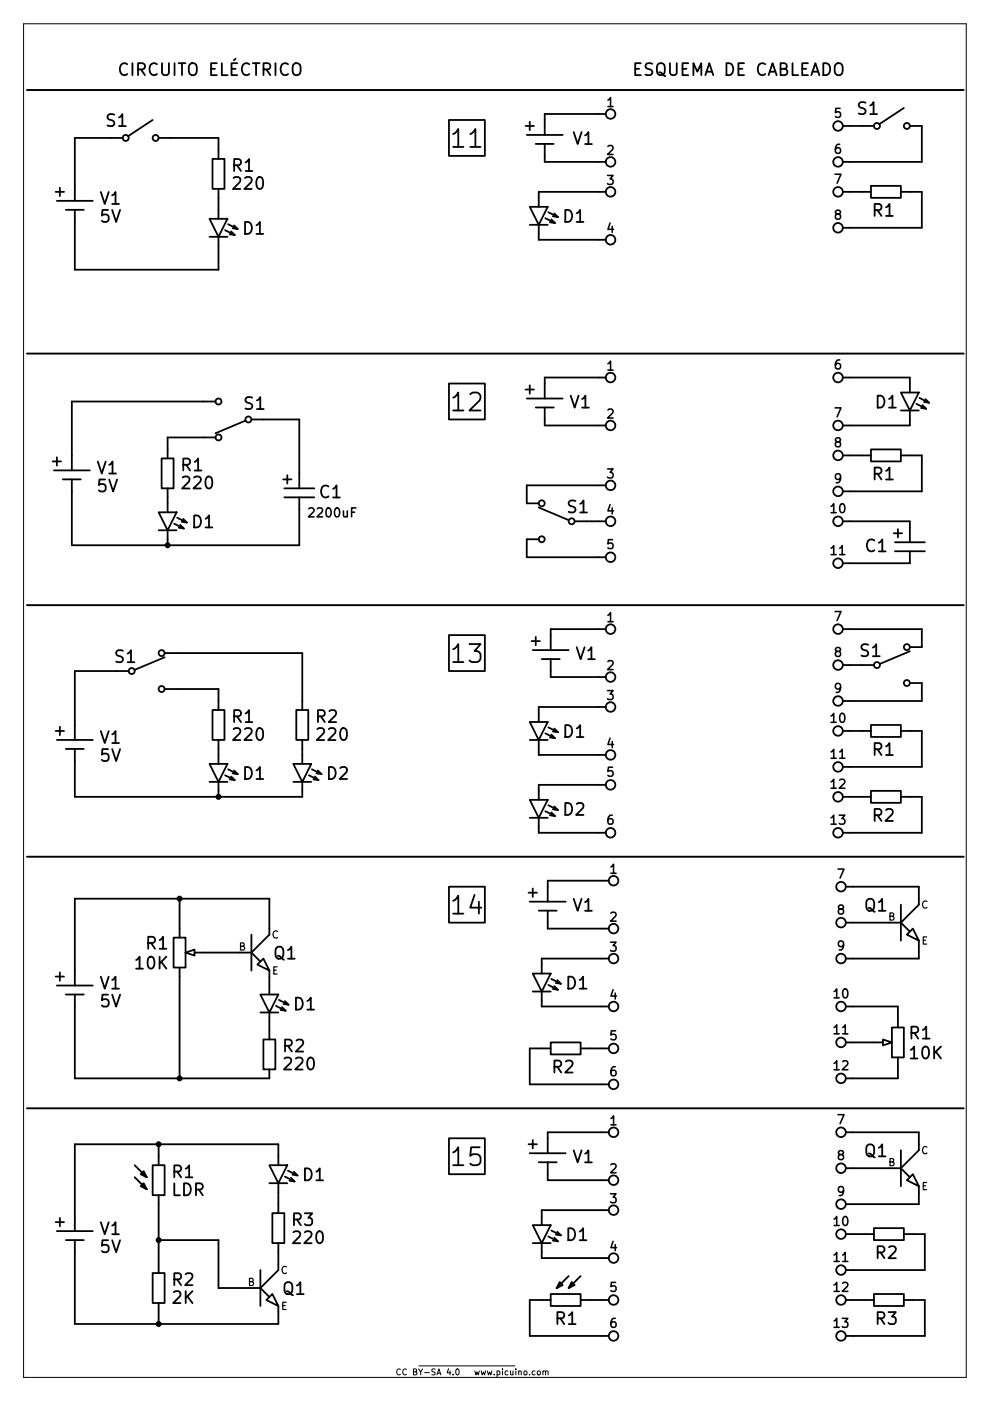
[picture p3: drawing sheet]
<svg xmlns="http://www.w3.org/2000/svg" width="210mm" height="297mm" viewBox="0 0 210 297" stroke-linecap="round" stroke-linejoin="round" font-family="sans-serif">
<path d="M5 5h200v287h-200zM85 290.4a.58 .58 0 0 0-.8 .5 .58 .58 0 0 0 .7 .6l.1-.1M88.9 289.6h20.3M96.8 290.4l.2-.2a.69 .69 0 0 1 .4 .7 .69 .69 0 0 1-.4 .6l-.3-.5zM115.2 290.8l.5-.1v.8M115.7 290.8l.2-.1h.3l.1 .8" fill="none" stroke="#000" stroke-width=".21"/>
<g fill="none" stroke="#000" stroke-width=".38">
<path d="M12.7 39.8v1.8M26 29.2h-10.1v13.4M32.4 25.4l-5.2 3.5M33.7 29.2h12.7v4.5M45.1 33.7h2.5v6.3h-2.5zM95.2 25.4h7.7v7.7h-7.7zM111.5 26.7h1.8M111.8 28.6h7.6M112.4 25.8v1.8M113.7 30.5h3.8M115.6 30.5v3.8h12.9M128.5 24.2h-12.9v4.4"/>
<path d="M178.8 26.7h6.6M184.8 39.4h6.3v2.5h-6.3zM191.8 22.9l-5.2 3.4M193 26.7h2.6v7.6h-16.8M11.8 40.7h1.8M12.1 42.6h7.6M14 44.5h3.8M15.9 44.5v12.7h30.5v-7M44.4 46.4h3.9l-1.9 3.8zM44.4 50.2h3.9M46.4 40v6.4M47.8 48.8l2 1"/>
<path d="M48.4 47.5l2 1.1M48.7 49.7l1.1 .1M49 49.1l.8 .7M49.4 48.4l1 .2M49.7 47.8l.7 .8M112.4 43.9h3.8l-1.9 3.8zM112.4 47.7h3.8M114.3 47.7v3.1h14.2M115.7 46.3l2 1M116.3 45l2.1 1M116.7 47.1l1 .2M117 46.5l.7 .8"/>
<path d="M117.3 45.9l1.1 .1M117.6 45.2l.8 .8M128.5 40.7h-14.2v3.2M178.8 40.7h6M191.1 40.7h4.5v7.6h-16.8M11.2 97.8h1.8M11.4 99.7h7.6M12.1 96.9v1.8M34.3 97.2h2.5v6.3h-2.5zM45.7 85.1h-30.5v14.6M45.7 92.7h-10.1v4.5M52.1 89.2l-6.4 2.7"/>
<path d="M53.3 88.9h10.2v14.6M95.2 81.3h7.7v7.6h-7.7zM111.5 82.6h1.8M111.8 84.5h7.6M112.4 81.7v1.8M113.7 86.4h3.8M115.6 86.4v3.8h12.9M128.5 80h-12.9v4.5M178.8 80h14.2v3.2M178.8 96.6h6M184.8 95.3h6.3v2.5h-6.3zM191.1 83.2h3.8l-1.9 3.8z"/>
<path d="M191.1 96.6h4.5v7.6h-16.8M191.1 87h3.8M193 87v3.2h-14.2M194.4 85.6l2.1 1.1M195.1 84.4l2 1M195.4 86.5l1.1 .2M195.7 85.9l.8 .8M196 85.2l1.1 .2M196.3 84.6l.8 .8M13.3 101.6h3.8M15.2 101.6v14h48.3v-10.2M33.7 108.6h3.8l-1.9 3.8z"/>
<path d="M33.7 112.4h3.8M35.6 103.5v5.1M35.6 112.4v3.2M37 111l2 1.1M37.6 109.8l2 1M37.9 111.9l1.1 .2M38.2 111.3l.8 .8M38.6 110.6l1 .2M38.9 110l.7 .8M60.1 101.6h1.7M60.3 103.5h6.4M60.3 105.4h6.4"/>
<path d="M61 100.7v1.8M114.3 107.6l6.3 2.7M114.3 114.3h-2.5v3.8h16.7M121.9 110.5h6.6M128.5 102.9h-16.7v3.8h2.5M178.8 110.5h14.2v4.5M189.6 113.1h1.8M189.9 115h6.3M189.9 116.9h6.3M190.5 112.2v1.8M193 116.9v2.5h-14.2M34.9 138.5h29.2v12"/>
<path d="M34.9 139.4l-6.3 2.6M95.2 134.7h7.7v7.6h-7.7zM112.8 135.9h1.8M113 137.8h7.6M113.7 135v1.8M114.9 139.7h3.8M116.8 139.7v3.8h11.7M128.5 133.4h-11.7v4.4M178.8 133.4h16.8v3.8h-2.6M193 138.1l-6.3 2.7M11.8 155h1.8M12.1 156.9h7.6"/>
<path d="M12.7 154.1v1.8M14 158.8h3.8M15.9 158.8v10.1h48.2v-3.1M27.3 142.3h-11.4v14.6M34.9 146.1h11.5v4.4M45.1 150.5h2.5v6.4h-2.5zM46.4 156.9v5.1M62.9 150.5h2.5v6.4h-2.5zM64.1 156.9v5.1M112.4 153.1h3.8l-1.9 3.8zM112.4 156.9h3.8M114.3 156.9v3.2h14.2"/>
<path d="M115.7 155.5l2 1M116.3 154.2l2.1 1M116.7 156.3l1 .2M117 155.7l.7 .8M117.3 155.1l1.1 .1M117.6 154.5l.8 .7M128.5 149.9h-14.2v3.2M178.8 155h6M178.8 141h6.6M184.8 153.7h6.3v2.5h-6.3zM191.1 155h4.5v7.6h-16.8M193 144.8h2.6v3.8h-16.8"/>
<path d="M44.4 162h3.9l-1.9 3.8zM44.4 165.8h3.9M46.4 165.8v3.1M47.8 164.4l2 1M48.4 163.1l2 1M48.7 165.2l1.1 .2M49 164.6l.8 .8M49.4 164l1 .1M49.7 163.4l.7 .7M62.2 162h3.8l-1.9 3.8zM62.2 165.8h3.8M65.5 164.4l2.1 1"/>
<path d="M66.2 163.1l2 1M66.5 165.2l1.1 .2M66.8 164.6l.8 .8M67.1 164l1.1 .1M67.4 163.4l.8 .7M112.4 169.6h3.8l-1.9 3.8zM112.4 173.4h3.8M114.3 173.4v3.2h14.2M115.7 172l2 1M116.3 170.7l2.1 1M116.7 172.9l1 .1M117 172.2l.7 .8"/>
<path d="M117.3 171.6l1.1 .1M117.6 171l.8 .7M128.5 166.4h-14.2v3.2M178.8 168.9h6M184.8 167.7h6.3v2.5h-6.3zM191.1 168.9h4.5v7.7h-16.8M36.8 198.8h2.6v6.3h-2.6zM38.1 190.5v8.3M53.3 198.2v7.6M57.1 196.9v-6.4h-41.2v18.5M57.1 198.2l-3.8 3.8M95.2 188h7.7v7.6h-7.7z"/>
<path d="M112.1 189.3h1.8M112.4 191.2h7.6M113 188.4v1.8M114.3 193.1h3.8M116.2 193.1v3.8h13M129.2 186.7h-13v4.5M179.5 195.6h11.6M179.5 188h15.4v2.5M191.1 195.6l1.9 1.9M191.1 191.8v7.6M192.4 198.2l1.3-1.3 1.2 2.5zM194.9 191.8l-3.8 3.8"/>
<path d="M11.8 207h1.8M12.1 209h7.6M12.7 206.2v1.7M14 210.9h3.8M15.9 210.9v17.7h41.2v-1.9M38.1 205.1v23.5M39.4 202l1.9-.7v1.3zM41.3 202h12M53.3 202l1.9 1.9M54.6 204.5l1.3-1.3 1.2 2.6zM55.2 210.9h3.9l-2 3.8zM55.2 214.7h3.9"/>
<path d="M57.1 207v3.9M57.1 214.7v5.7M58.5 213.3l2.1 1M59.2 212l2 1M59.5 214.1l1.1 .2M59.8 213.5l.8 .8M60.1 212.9l1.1 .1M60.5 212.3l.7 .7M113 206.4h3.8l-1.9 3.8zM113 210.2h3.8M114.9 210.2v3.2h14.3M116.3 208.8l2.1 1"/>
<path d="M117 207.6l2 1M117.3 209.7l1.1 .1M117.6 209.1l.8 .7M117.9 208.4l1.1 .2M118.2 207.8l.8 .8M129.2 203.2h-14.3v3.2M179.5 213.4h11v4.4M189.2 217.8h2.6v6.4h-2.6zM194.9 200.7v2.5h-15.4M55.9 220.4h2.5v6.3h-2.5zM116.8 221h6.4v2.6h-6.4zM116.8 222.3h-4.4v7.6h16.8"/>
<path d="M123.2 222.3h6M179.5 221h7.8M187.3 220.4l1.9 .6-1.9 .7zM190.5 224.2v4.4h-11M11.8 259.1h1.8M12.7 258.2v1.8M28.6 249.6l2.5 2.5M28.6 247.1l2.5 2.5M29.8 251.5l.7-.6 .6 1.2zM29.8 249l.7-.7 .6 1.3zM32.4 247.1h2.5v6.3h-2.5zM33.7 242.6v4.5"/>
<path d="M33.7 253.4v16.5M57.1 247.1h3.9l-1.9 3.8zM57.1 250.9h3.9M57.8 257.2h2.5v6.4h-2.5zM59.1 247.1v-4.5h-43.2v18.4M59.1 250.9v6.3M60.5 249.5l2 1M61.1 248.2l2 1M61.4 250.3l1.1 .2M61.7 249.7l.8 .8M62.1 249.1l1 .1M62.4 248.4l.7 .8"/>
<path d="M95.2 241.3h7.7v7.7h-7.7zM112.1 242.6h1.8M112.4 244.5h7.6M113 259.8h3.8l-1.9 3.8zM113 241.7v1.8M114.3 246.4h3.8M116.2 246.4v3.8h13M129.2 240.1h-13v4.4M129.2 256.6h-14.3v3.2M179.5 240.1h15.4v2.5M179.5 247.7h11.6M191.1 243.9v7.6"/>
<path d="M191.1 247.7l1.9 1.9M192.4 250.2l1.3-1.2 1.2 2.5zM194.9 252.8v2.5h-15.4M194.9 243.9l-3.8 3.8M12.1 261h7.6M14 262.9h3.8M15.9 262.9v17.8h43.2v-2.5M32.4 269.9h2.5v6.4h-2.5zM33.7 262.9h12.7v10.2h8.8M33.7 276.3v4.4M55.2 273.1l1.9 1.9M55.2 269.3v7.6"/>
<path d="M56.5 275.6l1.3-1.2 1.3 2.5zM59.1 263.6v4.4M59.1 269.3l-3.9 3.8M113 263.6h3.8M114.9 263.6v3.1h14.3M116.3 262.2l2.1 1M116.8 274.4h6.4v2.5h-6.4zM116.8 275.6h-4.4v7.6h16.8M117 260.9l2 1M117.3 263l1.1 .2M117.6 262.4l.8 .8M117.9 261.8l1.1 .1"/>
<path d="M118.2 261.1l.8 .8M118.7 271.8l.7 .7-1.3 .6zM120.6 270.5l-2.5 2.6M121.3 271.8l.6 .7-1.3 .6zM123.2 275.6h6M123.2 270.5l-2.6 2.6M179.5 275.6h5.9M179.5 261.7h5.9M185.4 260.4h6.4v2.5h-6.4zM185.4 274.4h6.4v2.5h-6.4zM191.8 275.6h4.4v7.6h-16.7M191.8 261.7h4.4v7.6h-16.7"/>
<circle cx="26.7" cy="29.2" r=".63"/>
<circle cx="33" cy="29.2" r=".63"/>
<circle cx="129.5" cy="24.2" r="1.02"/>
<circle cx="129.5" cy="34.3" r="1.02"/>
<circle cx="177.8" cy="26.7" r="1.02"/>
<circle cx="177.8" cy="34.3" r="1.02"/>
<circle cx="186.1" cy="26.7" r=".63"/>
<circle cx="192.4" cy="26.7" r=".63"/>
<circle cx="129.5" cy="50.8" r="1.02"/>
<circle cx="129.5" cy="40.7" r="1.02"/>
<circle cx="177.8" cy="48.3" r="1.02"/>
<circle cx="177.8" cy="40.7" r="1.02"/>
<circle cx="46.4" cy="85.1" r=".63"/>
<circle cx="46.4" cy="92.7" r=".63"/>
<circle cx="52.7" cy="88.9" r=".63"/>
<circle cx="129.5" cy="90.2" r="1.02"/>
<circle cx="129.5" cy="80" r="1.02"/>
<circle cx="177.8" cy="80" r="1.02"/>
<circle cx="177.8" cy="96.6" r="1.02"/>
<circle cx="177.8" cy="90.2" r="1.02"/>
<circle cx="114.9" cy="106.7" r=".63"/>
<circle cx="114.9" cy="114.3" r=".63"/>
<circle cx="121.3" cy="110.5" r=".63"/>
<circle cx="129.5" cy="118.1" r="1.02"/>
<circle cx="129.5" cy="102.9" r="1.02"/>
<circle cx="129.5" cy="110.5" r="1.02"/>
<circle cx="177.8" cy="119.4" r="1.02"/>
<circle cx="177.8" cy="110.5" r="1.02"/>
<circle cx="177.8" cy="104.2" r="1.02"/>
<circle cx="34.3" cy="138.5" r=".63"/>
<circle cx="129.5" cy="133.4" r="1.02"/>
<circle cx="177.8" cy="133.4" r="1.02"/>
<circle cx="192.4" cy="137.2" r=".63"/>
<circle cx="27.9" cy="142.3" r=".63"/>
<circle cx="34.3" cy="146.1" r=".63"/>
<circle cx="129.5" cy="143.5" r="1.02"/>
<circle cx="129.5" cy="149.9" r="1.02"/>
<circle cx="177.8" cy="141" r="1.02"/>
<circle cx="177.8" cy="148.6" r="1.02"/>
<circle cx="177.8" cy="155" r="1.02"/>
<circle cx="186.1" cy="141" r=".63"/>
<circle cx="192.4" cy="144.8" r=".63"/>
<circle cx="129.5" cy="166.4" r="1.02"/>
<circle cx="129.5" cy="160.1" r="1.02"/>
<circle cx="129.5" cy="176.6" r="1.02"/>
<circle cx="177.8" cy="162.6" r="1.02"/>
<circle cx="177.8" cy="168.9" r="1.02"/>
<circle cx="177.8" cy="176.6" r="1.02"/>
<circle cx="130.2" cy="196.9" r="1.02"/>
<circle cx="130.2" cy="186.7" r="1.02"/>
<circle cx="178.4" cy="188" r="1.02"/>
<circle cx="178.4" cy="195.6" r="1.02"/>
<circle cx="130.2" cy="203.2" r="1.02"/>
<circle cx="130.2" cy="213.4" r="1.02"/>
<circle cx="178.4" cy="203.2" r="1.02"/>
<circle cx="178.4" cy="213.4" r="1.02"/>
<circle cx="130.2" cy="229.9" r="1.02"/>
<circle cx="130.2" cy="222.3" r="1.02"/>
<circle cx="178.4" cy="221" r="1.02"/>
<circle cx="178.4" cy="228.6" r="1.02"/>
<circle cx="130.2" cy="240.1" r="1.02"/>
<circle cx="130.2" cy="250.2" r="1.02"/>
<circle cx="130.2" cy="256.6" r="1.02"/>
<circle cx="178.4" cy="240.1" r="1.02"/>
<circle cx="178.4" cy="247.7" r="1.02"/>
<circle cx="178.4" cy="255.3" r="1.02"/>
<circle cx="130.2" cy="266.7" r="1.02"/>
<circle cx="130.2" cy="275.6" r="1.02"/>
<circle cx="178.4" cy="261.7" r="1.02"/>
<circle cx="178.4" cy="269.3" r="1.02"/>
<circle cx="178.4" cy="275.6" r="1.02"/>
<circle cx="130.2" cy="283.2" r="1.02"/>
<circle cx="178.4" cy="283.2" r="1.02"/>
</g>
<path d="M5.7 19.1h198.8M5.7 75h198.8M5.7 128.3h198.8M5.7 181.6h198.8M5.7 235h198.8" fill="none" stroke="#000" stroke-width=".41"/>
<g fill="#000" stroke="#000" stroke-width=".25">
<circle cx="35.6" cy="115.6" r=".51"/>
<circle cx="46.4" cy="168.9" r=".51"/>
<circle cx="38.1" cy="190.5" r=".51"/>
<circle cx="38.1" cy="228.6" r=".51"/>
<circle cx="33.7" cy="242.6" r=".51"/>
<circle cx="33.7" cy="262.9" r=".51"/>
<circle cx="33.7" cy="280.7" r=".51"/>
</g>
<g font-size="5.3">
<text x="96.1" y="31.4">11</text>
<text x="96.1" y="87.2">12</text>
<text x="96.1" y="140.6">13</text>
<text x="96.1" y="193.9">14</text>
<text x="96.1" y="247.3">15</text>
</g>
<g font-size="3.5">
<text x="24.8" y="16.1">CIRCUITO ELÉCTRICO</text>
<text x="134" y="16.1">ESQUEMA DE CABLEADO</text>
<text x="22.6" y="26.9">S1</text>
<text x="182" y="24.3">S1</text>
<text x="121.6" y="30.7">V1</text>
<text x="49.3" y="36.4">R1</text>
<text x="49.8" y="40.2">220</text>
<text x="21.3" y="43.4">V1</text>
<text x="21.3" y="47.2">5V</text>
<text x="119.6" y="47.2">D1</text>
<text x="185.2" y="45.9">R1</text>
<text x="51.6" y="49.7">D1</text>
<text x="51.9" y="86.9">S1</text>
<text x="121" y="86.5">V1</text>
<text x="185.8" y="86.5">D1</text>
<text x="20.7" y="100.5">V1</text>
<text x="38.5" y="99.9">R1</text>
<text x="185.2" y="101.8">R1</text>
<text x="20.7" y="104.3">5V</text>
<text x="39" y="103.7">220</text>
<text x="67.9" y="105.6">C1</text>
<text x="40.8" y="111.9">D1</text>
<text x="120.4" y="108.8">S1</text>
<text x="183.7" y="117">C1</text>
<text x="24.4" y="140.5">S1</text>
<text x="122.3" y="139.9">V1</text>
<text x="182.5" y="139.3">S1</text>
<text x="49.3" y="153.2">R1</text>
<text x="67.1" y="153.2">R2</text>
<text x="21.3" y="157.7">V1</text>
<text x="21.3" y="161.5">5V</text>
<text x="49.8" y="157">220</text>
<text x="67.5" y="157">220</text>
<text x="119.6" y="156.4">D1</text>
<text x="185.2" y="160.2">R1</text>
<text x="51.6" y="165.3">D1</text>
<text x="69.4" y="165.3">D2</text>
<text x="119.6" y="172.9">D2</text>
<text x="185.2" y="174.2">R2</text>
<text x="121.6" y="193.2">V1</text>
<text x="183.5" y="193.2">Q1</text>
<text x="31.1" y="201.3">R1</text>
<text x="58.1" y="203.4">Q1</text>
<text x="21.3" y="209.7">V1</text>
<text x="28.9" y="205.5">10K</text>
<text x="120.2" y="209.7">D1</text>
<text x="21.3" y="213.5">5V</text>
<text x="62.4" y="214.2">D1</text>
<text x="193" y="220.3">R1</text>
<text x="60.1" y="223.1">R2</text>
<text x="60.6" y="226.9">220</text>
<text x="117.2" y="227.5">R2</text>
<text x="193.2" y="224.5">10K</text>
<text x="183.5" y="245.3">Q1</text>
<text x="36.6" y="249.7">R1</text>
<text x="64.3" y="250.4">D1</text>
<text x="121.6" y="246.6">V1</text>
<text x="36.3" y="253.6">LDR</text>
<text x="21.3" y="261.8">V1</text>
<text x="62" y="259.9">R3</text>
<text x="62.5" y="263.7">220</text>
<text x="120.2" y="263.1">D1</text>
<text x="21.3" y="265.6">5V</text>
<text x="185.8" y="266.9">R2</text>
<text x="36.6" y="272.6">R2</text>
<text x="60" y="274.5">Q1</text>
<text x="36.6" y="276.4">2K</text>
<text x="117.9" y="280.9">R1</text>
<text x="185.8" y="280.9">R3</text>
</g>
<g font-size="2.7">
<text x="128.8" y="22.7">1</text>
<text x="177.1" y="25">5</text>
<text x="128.8" y="32.9">2</text>
<text x="177.1" y="32.6">6</text>
<text x="128.8" y="39.2">3</text>
<text x="177.1" y="38.9">7</text>
<text x="177.1" y="46.6">8</text>
<text x="128.8" y="49.4">4</text>
<text x="128.8" y="78.6">1</text>
<text x="177.1" y="78.3">6</text>
<text x="128.8" y="88.7">2</text>
<text x="177.1" y="88.5">7</text>
<text x="177.1" y="94.8">8</text>
<text x="128.8" y="101.4">3</text>
<text x="177.1" y="102.4">9</text>
<text x="65.9" y="109.7">2200uF</text>
<text x="128.8" y="109.1">4</text>
<text x="176.3" y="108.8">10</text>
<text x="128.8" y="116.4">5</text>
<text x="176.3" y="117.7">11</text>
<text x="128.8" y="131.9">1</text>
<text x="177.1" y="131.7">7</text>
<text x="128.8" y="142.1">2</text>
<text x="177.1" y="139.3">8</text>
<text x="128.8" y="148.4">3</text>
<text x="177.1" y="146.9">9</text>
<text x="176.3" y="153.2">10</text>
<text x="128.8" y="158.6">4</text>
<text x="176.3" y="160.9">11</text>
<text x="128.8" y="164.7">5</text>
<text x="176.3" y="167.2">12</text>
<text x="128.8" y="174.8">6</text>
<text x="176.3" y="174.8">13</text>
<text x="129.4" y="185.3">1</text>
<text x="177.7" y="186.3">7</text>
<text x="129.4" y="195.4">2</text>
<text x="177.7" y="193.9">8</text>
<text x="129.4" y="201.8">3</text>
<text x="177.7" y="201.5">9</text>
<text x="129.4" y="211.9">4</text>
<text x="177" y="211.7">10</text>
<text x="129.4" y="220.6">5</text>
<text x="177" y="219.3">11</text>
<text x="177" y="226.9">12</text>
<text x="129.4" y="228.2">6</text>
<text x="129.4" y="238.6">1</text>
<text x="177.7" y="238.3">7</text>
<text x="177.7" y="246">8</text>
<text x="129.4" y="248.8">2</text>
<text x="129.4" y="255.1">3</text>
<text x="177.7" y="253.6">9</text>
<text x="177" y="259.9">10</text>
<text x="129.4" y="265.3">4</text>
<text x="177" y="267.5">11</text>
<text x="129.4" y="273.9">5</text>
<text x="177" y="273.9">12</text>
<text x="129.4" y="281.5">6</text>
<text x="177" y="281.5">13</text>
</g>
<g font-size="2.1">
<text x="188.5" y="195.2">B</text>
<text x="195.5" y="192.6">C</text>
<text x="50.7" y="201.5">B</text>
<text x="57.7" y="199">C</text>
<text x="195.5" y="200.2">E</text>
<text x="57.7" y="206.6">E</text>
<text x="195.5" y="244.7">C</text>
<text x="188.5" y="247.2">B</text>
<text x="195.5" y="252.3">E</text>
<text x="52.6" y="272.6">B</text>
<text x="59.6" y="270.1">C</text>
<text x="59.6" y="277.7">E</text>
</g>
<g font-size="1.8">
<text x="85.1" y="291.6">CC BY-SA 4.0</text>
<text x="101.1" y="291.6">www.picuino.com</text>
</g>
</svg>
